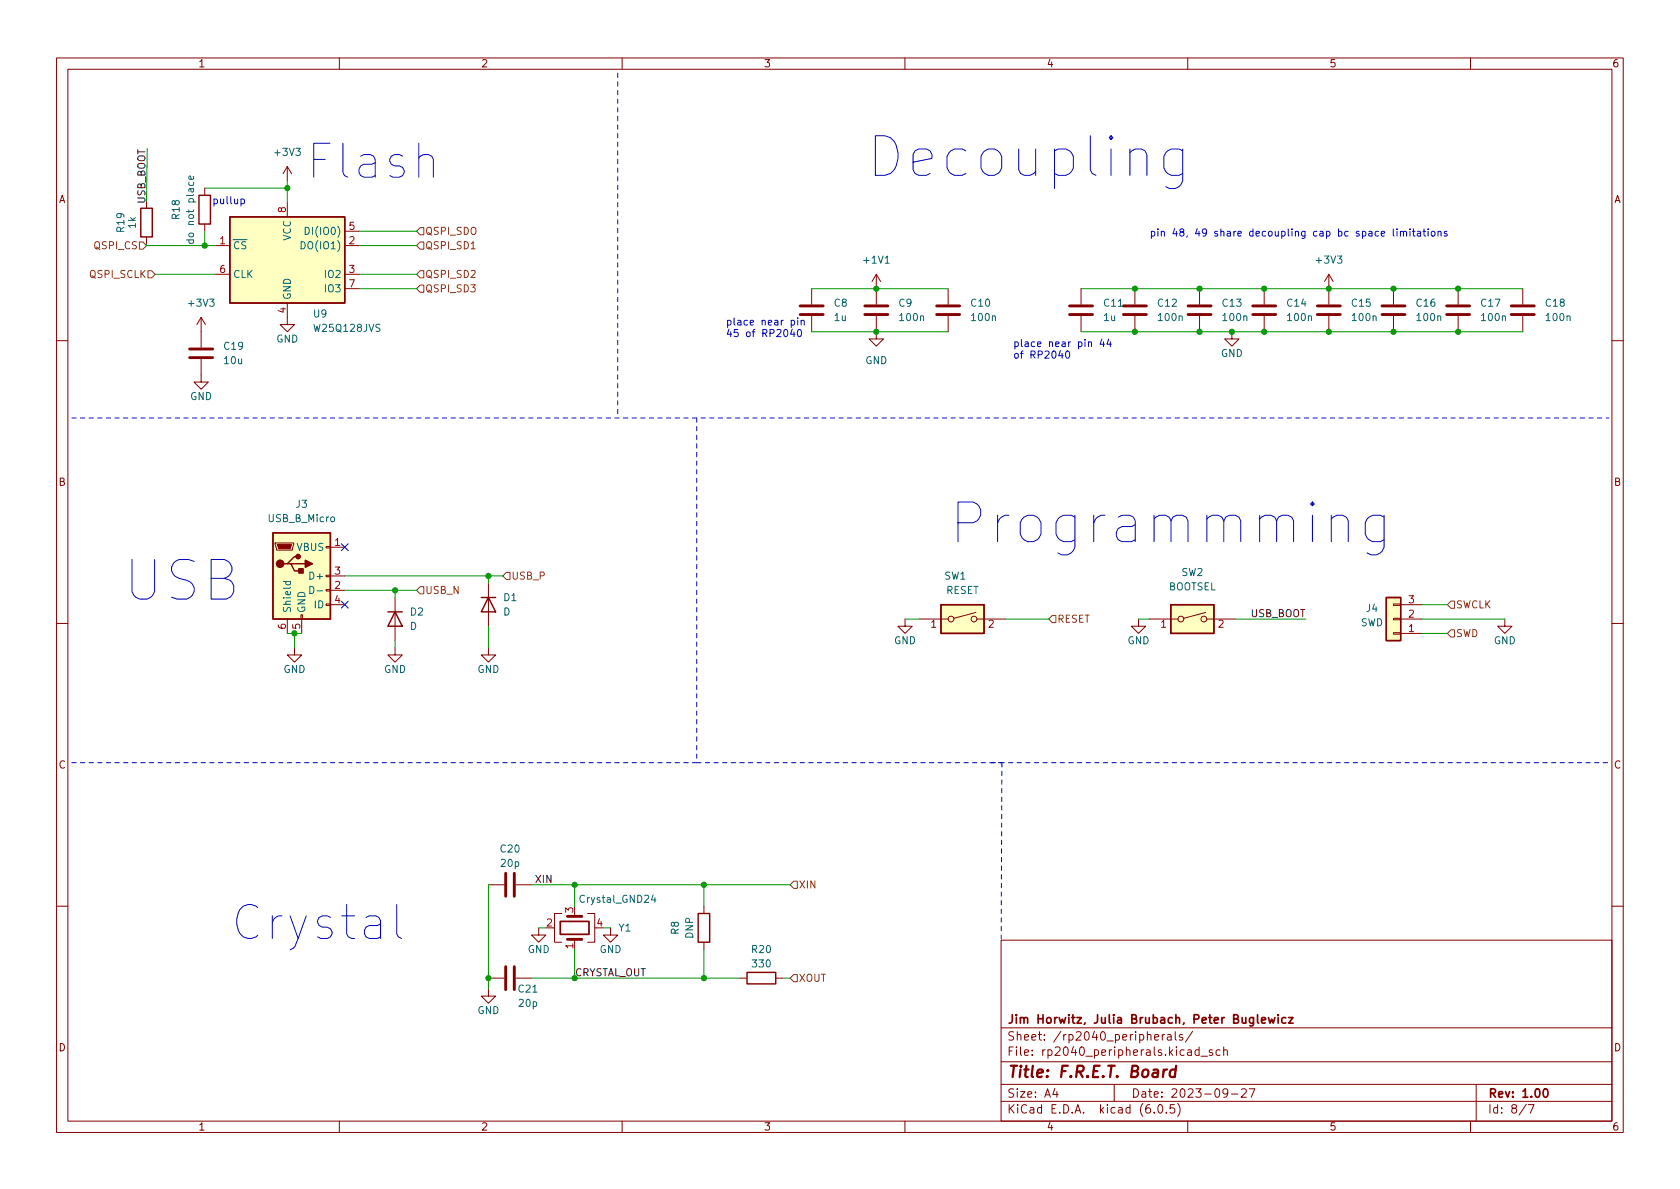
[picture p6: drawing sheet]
<svg xmlns="http://www.w3.org/2000/svg" width="297mm" height="210mm" viewBox="0 0 297 210" stroke-linecap="round" stroke-linejoin="round" font-family="sans-serif">
<g fill="none" stroke="#840000" stroke-width=".18">
<path d="M10 10.2h277v190.1h-277zM12 12.2h273v186.1h-273zM60 10.2v2M110 10.2v2M160 10.2v2M210 10.2v2M260 10.2v2M25.9 35.6v1.2M36.2 33.3v1.2M36.2 39.6v1.3M50.8 29.5l-.8 1.2M50.8 29.5v2.5"/>
<path d="M50.8 35.8v2.5M50.8 29.5l.8 1.2M25.9 41.9v1.3M35.6 56.1v5.4M35.6 56.1l-.8 1.3M35.6 56.1l.7 1.3M38.1 43.4h2.5M38.1 48.5h2.5M50.8 53.6v3.8h1.3l-1.3 1.3-1.3-1.3h1.3M61 43.4h2.5M61 48.5h2.5M61 40.9h2.5"/>
<path d="M61 51h2.5M143.5 51v2.8M143.5 55.9v2.8M154.9 55.9v4h1.3l-1.3 1.3-1.2-1.3h1.2M154.9 48.5l-.7 1.3M154.9 48.5v5.3M154.9 48.5l.8 1.3M167.6 51v2.8M167.6 55.9v2.8M191.1 51v2.8M191.1 55.9v2.8M200.7 51v2.8"/>
<path d="M200.7 55.9v2.8M212.1 51v2.8M212.1 55.9v2.8M217.8 58.7v1.2h1.3l-1.3 1.3-1.3-1.3h1.3M223.5 51v2.8M223.5 55.9v2.8M234.9 48.5l-.7 1.3M234.9 48.5v5.3M234.9 55.9v2.8M234.9 48.5l.8 1.3M246.4 51v2.8M246.4 55.9v2.8"/>
<path d="M257.8 51v2.8M257.8 55.9v2.8M269.2 51v2.8M269.2 55.9v2.8M10 60.2h2M35.6 63.5v4.1h1.2l-1.2 1.2-1.3-1.2h1.3M285 60.2h2M48.6 96h3.3v.3l-.2 1h-2.8zM57.7 96.6h.7v.3h-.7zM58.4 96.8h2.6M10 110.2h2M50.8 109.5v2.5"/>
<path d="M52.1 114.5v1.3h1.2l-1.2 1.3-1.3-1.3h1.3M53.2 108.7h.3v.8h-.3zM53.3 109.5v2.5M57.7 106.8h.7v.3h-.7zM57.7 104.3h.7v.2h-.7zM57.7 101.7h.7v.3h-.7zM58.4 106.9h2.6M58.4 104.4h2.6M58.4 101.8h2.6M69.8 114.5v1.3h1.3l-1.3 1.3-1.2-1.3h1.2M69.8 105.7v7.6M86.4 114.5v1.3h1.2l-1.2 1.3-1.3-1.3h1.3"/>
<path d="M86.4 103.1v7.6M160 109.5v1.2h1.3l-1.3 1.3-1.3-1.3h1.3M162.6 109.5h5M172.5 108.3l-3.8 1M172.7 109.5h5.1M201.3 109.5v1.2h1.3l-1.3 1.3-1.3-1.3h1.3M203.2 109.5h5.1M213.2 108.3l-3.9 1M213.4 109.5h5M246.4 106.8h1.2v.3h-1.2zM246.4 109.3h1.2v.3h-1.2zM246.4 111.9h1.2v.2h-1.2z"/>
<path d="M247.6 112h3.9M247.6 109.5h3.9M247.6 106.9h3.9M266.1 109.5v1.2h1.2l-1.2 1.3-1.3-1.3h1.3M285 110.2h2M86.4 156.5h2.8M91.2 156.5h2.8M10 160.2h2M86.4 174.9v1.2h1.2l-1.2 1.3-1.3-1.3h1.3M86.4 173h2.8M91.2 173h2.8M95.2 164.1v1.2h1.3l-1.3 1.3-1.2-1.3h1.2"/>
<path d="M99.3 161.5h-1.3v5.1h1.3M101.6 161.5v.5M101.6 166.1v.5M103.9 161.5h1.3v5.1h-1.3M107.9 164.1v1.2h1.3l-1.3 1.3-1.2-1.3h1.2M124.5 160.3v1.2M124.5 166.6v1.3M130.8 173h1.3M137.2 173h1.2M177 166.3h108v32h-108zM285 160.2h2M60 198.3v2"/>
<path d="M110 198.3v2M160 198.3v2M177 194.8h108M177 191.8h108M177 187.8h108M177 181.8h108M186.5 192.5l-.4 1h1M186.9 193v1M197 191.8v3M204.1 196.7v.1M204.1 183.4l.8-.1-.1-.3-.4-.1-.3 .2 .1 .8h.6M204.9 195.4l.2-.1a.81 .81 0 0 1 .6 .7 .81 .81 0 0 1-.3 .8h-.2a.81 .81 0 0 1-.6-.6 .81 .81 0 0 1 .3-.8z"/>
<path d="M205.5 182.9v1M205.9 182.9l-.3 .1-.1 .2M206.2 196.7v.1M206.4 183h.6l.1 .9M207.1 183.3l-.5 .1a.29 .29 0 0 0-.2 .2 .29 .29 0 0 0 .2 .3h.5M207.6 195.3h-.7v.7l.2-.1 .5 .1 .1 .2-.1 .5-.2 .1-.5-.1M207.8 182.4v1.3l.2 .2M208.2 195.1a1.72 1.72 0 0 1 0 2.3M209.1 183l-.4-.1-.2 .2 .1 .3 .5 .1v.4h-.6M210 198.3v2M210.9 182.4l-1.3 1.9M212 185.7l-.4-.1-.3 .3v.4l.1 .3h.6"/>
<path d="M212 185.1v1.5M212.4 186.8h1.1M214.4 185.7l-.4-.1-.2 .2 .1 .3 .5 .1v.4h-.6M215.7 185.7l-.4-.1-.3 .3v.4l.1 .3h.6M216.4 185.8l.2-.2 .3 .1 .1 .9M216.4 185.1v1.5M217.1 193.2l-.3 .3h-.3l-.3-.3 .2-.6 .4-.1 .2 .2a.99 .99 0 0 1-.4 1.3h-.2M217.7 193.5h1.2M219.5 192.7l.6-.2 .2 .2 .1 .3-1 1h1M220.9 192.5h1l-.7 1.5M260 198.3v2M261 191.8v6.5"/>
<path d="M269.9 195.3l-1.3 1.9M270.2 195.3h1l-.6 1.5"/>
<circle cx="168.1" cy="109.5" r=".51"/>
<circle cx="172.2" cy="109.5" r=".51"/>
<circle cx="208.8" cy="109.5" r=".51"/>
<circle cx="212.9" cy="109.5" r=".51"/>
</g>
<path d="M99.1 162.9h5v2.3h-5zM224.3 179.9l.3 1 .2-.7 .3 .7 .3-1M226 179.4v.2M226 179.9v1M227.8 179.9h.8l-.8 1h.8M223.1 180.4l.7-.1-.1-.3-.4-.1-.2 .2v.8h.6M227.3 180l-.4-.1-.3 .3v.4l.2 .3h.5M273.1 192.6l.1-.1a.8 .8 0 0 1 .5 .8 .8 .8 0 0 1-.5 .7 .99 .99 0 0 1-.1-1.4z" fill="none" stroke="#840000" stroke-width=".3"/>
<path d="M206.3 189.1l-.3 .1-.3 .3M207.9 189.2a.66 .66 0 0 0-1 .3l-.1 .6 .2 .3 .1 .1 .6-.1M208 188.5l-.3 2" fill="none" stroke="#840000" stroke-width=".4"/>
<g fill="none" stroke="#840000" stroke-width=".25">
<path d="M24.9 36.8h2v5.1h-2zM35.2 34.5h2v5.1h-2zM40.6 38.3h20.4v15.3h-20.4zM48.3 94.2h10.1v15.3h-10.1zM50.8 99.7h.6l.7 1.3h1.2M51.4 99.7h2.6M52.7 98.4h-.6l-1.3 1.3h-.6M68.6 108.2h2.5M69.8 108.2l1.3 2.5h-2.5zM85.1 105.7h2.5M86.4 105.7l1.2 2.5h-2.5zM166.4 106.9h7.6v5.1h-7.6z"/>
<path d="M207 106.9h7.6v5.1h-7.6zM245.1 105.7h2.5v7.6h-2.5zM123.4 161.5h2.1v5.1h-2.1zM132.1 172h5.1v2h-5.1z"/>
</g>
<path d="M34.2 31.2v.3l-.2 .2h-.6v-.5l.3-.1 .1 .6M33.4 42.4v.4l.2 .2 .6-.1v-.5M53.2 42.7a.64 .64 0 0 1 .8 .7 .64 .64 0 0 1-.8 .6zM54 40.2a.64 .64 0 0 1 .7 .6 .64 .64 0 0 1-.7 .7zM50.1 102.8h1.3M50.6 102.8l-.1 .4 .3 .2 .5-.1v-.5M54.8 103.7a.64 .64 0 0 1 .7 .6 .64 .64 0 0 1-.7 .7zM56.1 104.5h.9M115.5 158.2l-.3 .9h.8M115.8 158.7v.9" fill="none" stroke="#006464" stroke-width=".18"/>
<g fill="none" stroke="#840000" stroke-width=".51">
<path d="M141.5 55.6h4M141.5 54.1h4M152.9 55.6h4.1M152.9 54.1h4.1M165.6 55.6h4.1M165.6 54.1h4.1M189.1 55.6h4.1M189.1 54.1h4.1M198.6 55.6h4.1M198.6 54.1h4.1M210.1 55.6h4M210.1 54.1h4"/>
<path d="M221.5 55.6h4.1M221.5 54.1h4.1M232.9 55.6h4.1M232.9 54.1h4.1M244.3 55.6h4.1M244.3 54.1h4.1M255.8 55.6h4M255.8 54.1h4M267.2 55.6h4.1M267.2 54.1h4.1M33.5 63.2h4.1M33.5 61.7h4.1"/>
<path d="M89.4 154.4v4.1M90.9 154.4v4.1M89.4 170.9v4.1M90.9 170.9v4.1M100.3 166.1h2.6M100.3 162h2.6"/>
</g>
<g fill="#ffffc2" stroke="#ffffc2" stroke-width=".18">
<path d="M40.6 38.3h20.4v15.3h-20.4z"/>
<path d="M245.1 105.7h2.5v7.6h-2.5z"/>
<path d="M48.3 94.2h10.1v15.3h-10.1z"/>
<path d="M166.4 106.9h7.6v5.1h-7.6z"/>
<path d="M207 106.9h7.6v5.1h-7.6z"/>
</g>
<g fill="#840000" stroke="#840000" stroke-width=".25">
<path d="M54 99.1l1.2 .6-1.2 .6z"/>
<path d="M52.8 100.6h.8v.7h-.8z"/>
<circle cx="49.5" cy="99.7" r=".63"/>
<circle cx="52.7" cy="98.4" r=".38"/>
</g>
<path d="M49 96.3h2.6l-.3 .7h-2z" fill="#840000" stroke="#840000" stroke-width=".18"/>
<g fill="none" stroke="#725600" stroke-width=".18">
<path d="M24.6 42.8h.7l.6 .6-.6 .7h-.7zM26.2 47.9h.6l.6 .6-.6 .6h-.6zM74.3 47.9h.6v1.2h-.6l-.6-.6zM74.3 50.4h.6v1.3h-.6l-.6-.7zM74.3 42.8h.6v1.3h-.6l-.6-.7zM74.3 40.3h.6v1.2h-.6l-.6-.6zM74.3 103.8h.6v1.2h-.6l-.6-.6zM89.5 101.2h.7v1.3h-.7l-.6-.7zM186.1 108.8h.6v1.3h-.6l-.7-.6zM256.5 111.4h.7v1.2h-.7l-.6-.6zM256.5 106.3h.7v1.3h-.7l-.6-.7zM140.3 155.8h.7v1.3h-.7l-.6-.6z"/>
<path d="M140.3 172.3h.7v1.3h-.7l-.6-.6z"/>
</g>
<g fill="none" stroke="#0000c2" stroke-width=".18">
<path d="M42.6 35.2h.4l.2 .2-.1 .6h-.5M209.1 26.3v5.7a1.9 1.9 0 0 1-3 1M209.1 26.7l-.7-.4h-1.3l-.7 .4-.3 .3-.3 .7v2l.3 .6 .3 .4 .7 .3h1.3l.7-.3M139.9 56.7l.4-.1 .2 .3-.1 .5h-.5M139.9 56.6v1.3M140.1 58.2l-.3 .9h.8M140.4 58.7v.8M141 56.2v.1M141 56.6v.9M141.1 58.4l.2-.1a.68 .68 0 0 1 .4 .6 .68 .68 0 0 1-.4 .6l-.2-.1-.1-.4zM141.7 56.8l.1-.2 .3 .1 .1 .8M141.7 56.6v.9"/>
<path d="M194.8 60l-.3 .9h.8M196 60l-.3 .9h.8M244.2 41.3l.6-.1v-.2l-.4-.1-.2 .2 .1 .6h.5M246.3 40.5v1.1l.2 .1M247 40.5v.1M247 40.9v.8M247.6 41l.2-.1 .3 .1v.7M247.6 40.9v.8M248.1 41.1l.2-.2 .3 .1 .1 .7M249.3 40.5v.1M249.3 40.9v.8M249.7 40.9h.5"/>
<path d="M249.9 40.5v1.1l.3 .1M250.6 41h.5l.1 .7M251.2 41.2l-.4 .1-.2 .1 .2 .3h.4M251.6 40.9h.5M251.8 40.5v1.1l.3 .1M252.5 40.5v.1M252.5 40.9v.8M253.2 41l.3-.1 .2 .2v.4l-.2 .2h-.3l-.2-.2zM254.3 41l.1-.1 .3 .1 .1 .7M254.3 40.9v.8M255.8 41l-.3-.1-.2 .2 .1 .2 .4 .1v.3h-.5M188.6 62.1h.1a.68 .68 0 0 1 .4 .6 .68 .68 0 0 1-.4 .6 .84 .84 0 0 1-.1-1.2z"/>
<path d="M195.1 60.4v.9M196.3 60.4v.9M235.4 91.8a1.9 1.9 0 0 1 2.6-.4l.4 .7v3.7M244.7 91.1v5.7a1.9 1.9 0 0 1-3 1M244.7 91.4l-.7-.3h-1.3l-.7 .3-.3 .4-.3 .6v2l.3 .7 .3 .3 .7 .4h1.3l.7-.4M70.1 160v5.1l.3 .6 .6 .3"/>
</g>
<path d="M109.2 12.9v61M12.7 73.9h271.8M123.2 73.9v61M12.7 134.9h110.5M123.2 134.9h53.9M175.3 134.9h109.2M177.1 134.9l-.1 31.2" fill="none" stroke="#0000c2" stroke-width=".18" stroke-dasharray=".8 .8"/>
<g fill="none" stroke="#009600" stroke-width=".18">
<path d="M26 26.3l-.1 9.3M36.2 33.3h14.6M50.8 32v3.8M25.9 43.2v.2h12.2M27.4 48.5h10.7M36.2 40.9v2.5M63.5 51h10.2M63.5 43.4h10.2M63.5 48.5h10.2M63.5 40.9h10.2M143.5 58.7h24.1M143.5 51h24.1"/>
<path d="M191.1 58.7h78.1M191.1 51h78.1M50.8 112h2.5M52.1 112v2.5M61 104.4h12.7M61 101.8h27.9M69.8 104.4v1.3M69.8 113.3v1.2M86.4 101.8v1.3M86.4 110.7v3.8M160 109.5h2.6M177.8 109.5h7.6"/>
<path d="M201.3 109.5h1.9M218.4 109.5h12.5M251.5 112h4.4M251.5 109.5h14.6M251.5 106.9h4.4M86.4 156.5v18.4M94 156.5h45.7M101.6 156.5v3.8M124.5 156.5v3.8M94 173h36.8M95.2 164.1h1.3M101.6 167.9v5.1"/>
<path d="M106.7 164.1h1.2M124.5 167.9v5.1M138.4 173h1.3"/>
</g>
<path d="M60.4 96.2l1.2 1.2M61.6 96.2l-1.2 1.2M60.4 106.3l1.2 1.2M61.6 106.3l-1.2 1.2" fill="none" stroke="#000084" stroke-width=".18"/>
<g fill="#009600" stroke="#009600" stroke-width=".18">
<circle cx="101.6" cy="156.5" r=".46"/>
<circle cx="86.4" cy="173" r=".46"/>
<circle cx="212.1" cy="51" r=".46"/>
<circle cx="212.1" cy="58.7" r=".46"/>
<circle cx="246.4" cy="51" r=".46"/>
<circle cx="246.4" cy="58.7" r=".46"/>
<circle cx="234.9" cy="51" r=".46"/>
<circle cx="234.9" cy="58.7" r=".46"/>
<circle cx="223.5" cy="58.7" r=".46"/>
<circle cx="217.8" cy="58.7" r=".46"/>
<circle cx="200.7" cy="58.7" r=".46"/>
<circle cx="200.7" cy="51" r=".46"/>
<circle cx="52.1" cy="112" r=".46"/>
<circle cx="69.8" cy="104.4" r=".46"/>
<circle cx="257.8" cy="58.7" r=".46"/>
<circle cx="257.8" cy="51" r=".46"/>
<circle cx="223.5" cy="51" r=".46"/>
<circle cx="50.8" cy="33.3" r=".46"/>
<circle cx="36.2" cy="43.4" r=".46"/>
<circle cx="124.5" cy="156.5" r=".46"/>
<circle cx="124.5" cy="173" r=".46"/>
<circle cx="86.4" cy="101.8" r=".46"/>
<circle cx="154.9" cy="58.7" r=".46"/>
<circle cx="154.9" cy="51" r=".46"/>
</g>
<g font-size="9.7" fill="#0000c2">
<text x="153" y="31.3">Decoupling</text>
<text x="167.6" y="96.1">Programmming</text>
<text x="21.6" y="106.3">USB</text>
</g>
<g font-size="8.4" fill="#0000c2">
<text x="54" y="31.6">Flash</text>
<text x="40.6" y="166.2">Crystal</text>
</g>
<text font-size="2.8" fill="#840000" x="178" y="190.6">Title: F.R.E.T. Board</text>
<g font-size="2.1" fill="#840000">
<text x="178" y="184">Sheet: /rp2040_peripherals/</text>
<text x="178" y="181">Jim Horwitz, Julia Brubach, Peter Buglewicz</text>
<text x="178" y="186.7">File: rp2040_peripherals.kicad_sch</text>
<text x="178" y="196.9">KiCad E.D.A. kicad (6.0.5)</text>
<text x="178" y="194.1">Size: A4</text>
<text x="200" y="194.1">Date: 2023-09-27</text>
<text x="263" y="194.1">Rev: 1.00</text>
<text x="263" y="196.9">Id: 8/7</text>
</g>
<g font-size="1.8" fill="#840000">
<text x="35" y="11.9">1</text>
<text x="85" y="11.9">2</text>
<text x="135" y="11.9">3</text>
<text x="185" y="11.9">4</text>
<text x="235" y="11.9">5</text>
<text x="285" y="11.9">6</text>
<text x="10.3" y="35.9">A</text>
<text x="285.3" y="35.9">A</text>
<text x="10.3" y="85.9">B</text>
<text x="285.3" y="85.9">B</text>
<text x="10.3" y="135.9">C</text>
<text x="285.3" y="135.9">C</text>
<text x="10.3" y="185.9">D</text>
<text x="285.3" y="185.9">D</text>
<text x="35" y="199.9">1</text>
<text x="85" y="199.9">2</text>
<text x="135" y="199.9">3</text>
<text x="185" y="199.9">4</text>
<text x="235" y="199.9">5</text>
<text x="285" y="199.9">6</text>
</g>
<g font-size="1.8" fill="#006464">
<text x="48.7" y="27.6">+3V3</text>
<text x="22" y="41" transform="rotate(-90 22 41)">R19</text>
<text x="24" y="40.3" transform="rotate(-90 24 40.3)">1k</text>
<text x="31.7" y="38.7" transform="rotate(-90 31.7 38.7)">R18</text>
<text x="54.7" y="41.5">DI(IO0)</text>
<text x="34.3" y="42.3" transform="rotate(-90 34.3 42.3)">do not place</text>
<text x="41.1" y="44.1">~{CS}</text>
<text x="51.4" y="42.6" transform="rotate(-90 51.4 42.6)">VCC</text>
<text x="53.8" y="44.1">DO(IO1)</text>
<text x="152.9" y="46.6">+1V1</text>
<text x="232.9" y="46.6">+3V3</text>
<text x="41.1" y="49.1">CLK</text>
<text x="51.4" y="53.1" transform="rotate(-90 51.4 53.1)">GND</text>
<text x="57.6" y="49.1">IO2</text>
<text x="57.6" y="51.7">IO3</text>
<text x="33.5" y="54.2">+3V3</text>
<text x="55.5" y="56.1">U9</text>
<text x="55.7" y="58.7">W25Q128JVS</text>
<text x="147.5" y="54.2">C8</text>
<text x="147.5" y="56.8">1u</text>
<text x="158.9" y="54.2">C9</text>
<text x="159.2" y="56.8">100n</text>
<text x="171.8" y="54.2">C10</text>
<text x="171.9" y="56.8">100n</text>
<text x="195.2" y="56.8">1u</text>
<text x="195.2" y="54.2">C11</text>
<text x="204.8" y="54.2">C12</text>
<text x="204.9" y="56.8">100n</text>
<text x="216.2" y="54.2">C13</text>
<text x="216.4" y="56.8">100n</text>
<text x="227.6" y="54.2">C14</text>
<text x="227.8" y="56.8">100n</text>
<text x="239.1" y="54.2">C15</text>
<text x="239.2" y="56.8">100n</text>
<text x="250.5" y="54.2">C16</text>
<text x="250.6" y="56.8">100n</text>
<text x="261.9" y="54.2">C17</text>
<text x="262.1" y="56.8">100n</text>
<text x="273.4" y="54.2">C18</text>
<text x="273.5" y="56.8">100n</text>
<text x="39.7" y="61.8">C19</text>
<text x="39.7" y="64.4">10u</text>
<text x="48.8" y="60.6">GND</text>
<text x="153" y="64.4">GND</text>
<text x="215.8" y="63.1">GND</text>
<text x="33.6" y="70.7">GND</text>
<text x="52.4" y="89.8">J3</text>
<text x="47.5" y="92.3">USB_B_Micro</text>
<text x="52.5" y="97.4">VBUS</text>
<text x="208.9" y="101.8">SW2</text>
<text x="55.1" y="102.5">D+</text>
<text x="55.6" y="107.6">ID</text>
<text x="89.1" y="106.3">D1</text>
<text x="167" y="102.5">SW1</text>
<text x="167.2" y="105">RESET</text>
<text x="206.5" y="104.4">BOOTSEL</text>
<text x="51.4" y="108.5" transform="rotate(-90 51.4 108.5)">Shield</text>
<text x="54" y="108.5" transform="rotate(-90 54 108.5)">GND</text>
<text x="72.5" y="111.4">D</text>
<text x="72.6" y="108.8">D2</text>
<text x="89" y="108.8">D</text>
<text x="158.1" y="113.9">GND</text>
<text x="199.3" y="113.9">GND</text>
<text x="240.5" y="110.7">SWD</text>
<text x="241.6" y="108.2">J4</text>
<text x="264.1" y="113.9">GND</text>
<text x="50.1" y="119">GND</text>
<text x="67.9" y="119">GND</text>
<text x="84.4" y="119">GND</text>
<text x="88.5" y="150.7">C20</text>
<text x="88.6" y="153.3">20p</text>
<text x="102.8" y="159.6">Crystal_GND24</text>
<text x="109.4" y="164.7">Y1</text>
<text x="120" y="165.2" transform="rotate(-90 120 165.2)">R8</text>
<text x="122.6" y="165.9" transform="rotate(-90 122.6 165.9)">DNP</text>
<text x="93.3" y="168.5">GND</text>
<text x="106" y="168.5">GND</text>
<text x="133" y="168.5">R20</text>
<text x="133.1" y="171.1">330</text>
<text x="84.4" y="179.3">GND</text>
<text x="91.7" y="175.5">C21</text>
<text x="91.8" y="178">20p</text>
</g>
<g font-size="1.8" fill="#0f0f0f">
<text x="25.7" y="36.1" transform="rotate(-90 25.7 36.1)">USB_BOOT</text>
<text x="221.1" y="109.1">USB_BOOT</text>
<text x="94.8" y="156.1">XIN</text>
</g>
<g font-size="1.8" fill="#0000c2">
<text x="37.5" y="36.1">pullup</text>
<text x="203.2" y="41.8">pin 48, 49 share decoupling cap bc space limitations</text>
<text x="128.3" y="57.5">place near pin</text>
<text x="128.3" y="59.6">45 of RP2040</text>
<text x="179.1" y="61.4">place near pin 44</text>
<text x="179.1" y="63.4">of RP2040</text>
</g>
<g font-size="1.8" fill="#a90000">
<text x="50.5" y="37.6" transform="rotate(-90 50.5 37.6)">8</text>
<text x="61.7" y="40.6">5</text>
<text x="38.9" y="43.2">1</text>
<text x="61.7" y="43.2">2</text>
<text x="38.9" y="48.3">6</text>
<text x="61.7" y="48.3">3</text>
<text x="61.7" y="50.8">7</text>
<text x="50.5" y="55.4" transform="rotate(-90 50.5 55.4)">4</text>
<text x="59.2" y="96.5">1</text>
<text x="59.2" y="101.6">3</text>
<text x="59.2" y="104.1">2</text>
<text x="59.2" y="106.7">4</text>
<text x="249.1" y="106.7">3</text>
<text x="50.5" y="111.2" transform="rotate(-90 50.5 111.2)">6</text>
<text x="53.1" y="111.2" transform="rotate(-90 53.1 111.2)">5</text>
<text x="164.6" y="111">1</text>
<text x="174.8" y="111">2</text>
<text x="205.2" y="111">1</text>
<text x="215.4" y="111">2</text>
<text x="249.1" y="111.8">1</text>
<text x="249.1" y="109.2">2</text>
<text x="101.3" y="161.4" transform="rotate(-90 101.3 161.4)">3</text>
<text x="96.7" y="163.8">2</text>
<text x="101.3" y="167.7" transform="rotate(-90 101.3 167.7)">1</text>
<text x="105.6" y="163.8">4</text>
</g>
<g font-size="1.8" fill="#725600">
<text x="75.1" y="41.5">QSPI_SDO</text>
<text x="16.8" y="44.1">QSPI_CS</text>
<text x="75.1" y="44.1">QSPI_SD1</text>
<text x="15.9" y="49.1">QSPI_SCLK</text>
<text x="75.1" y="49.1">QSPI_SD2</text>
<text x="75.1" y="51.7">QSPI_SD3</text>
<text x="75.1" y="105">USB_N</text>
<text x="90.4" y="102.5">USB_P</text>
<text x="257.4" y="107.6">SWCLK</text>
<text x="186.9" y="110.1">RESET</text>
<text x="257.4" y="112.6">SWD</text>
<text x="141.2" y="157.1">XIN</text>
<text x="141.2" y="173.6">XOUT</text>
</g>
<text font-size="1.8" fill="#009600" x="101.6" y="172.6">CRYSTAL_OUT</text>
</svg>
